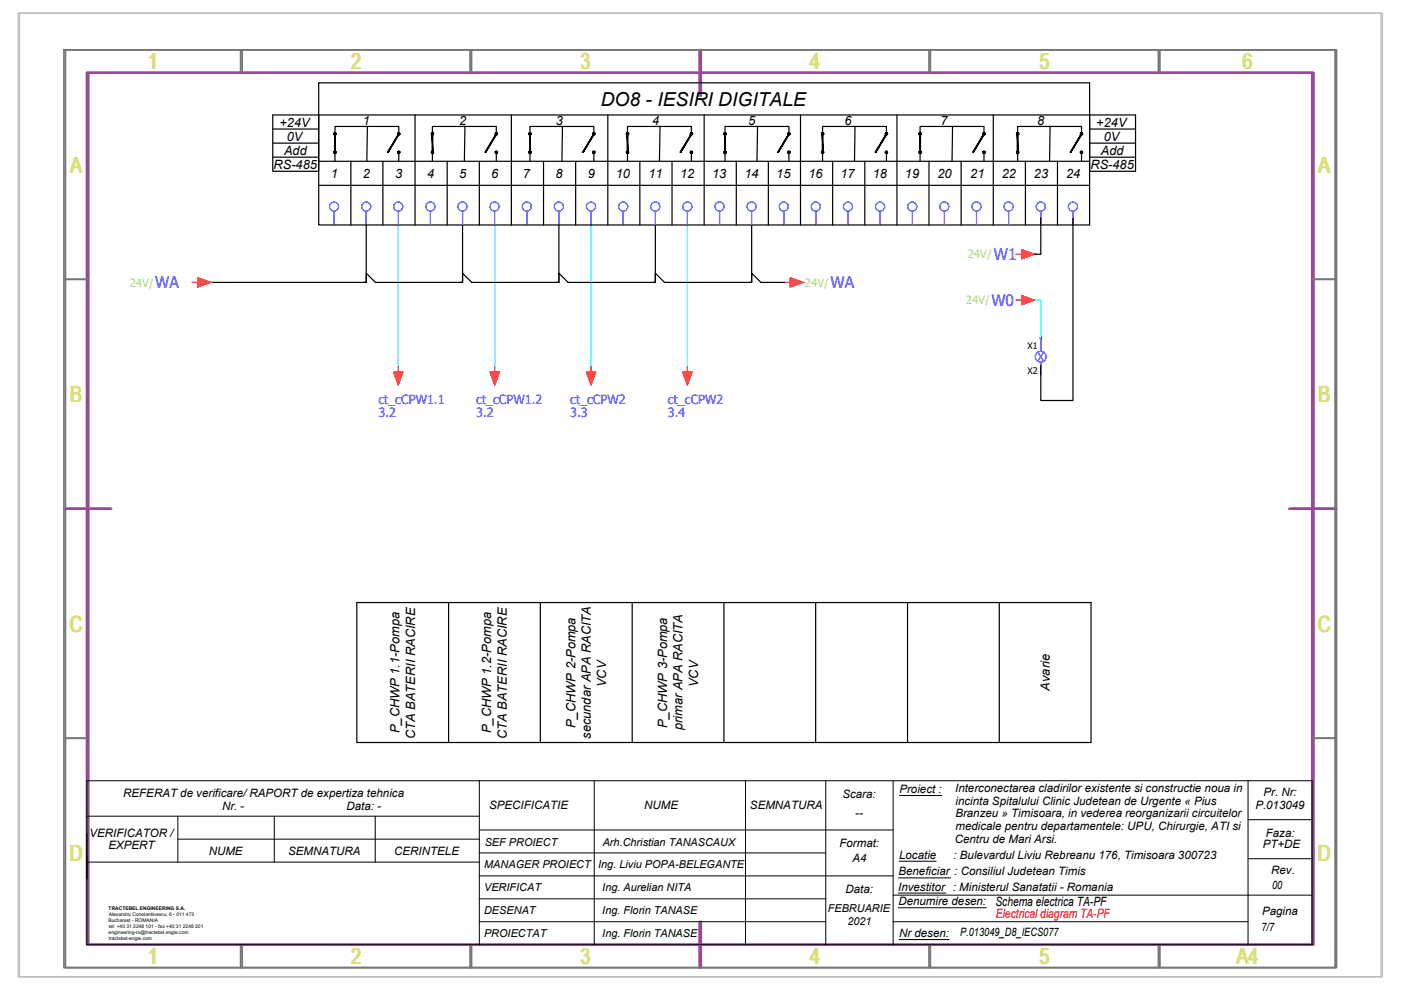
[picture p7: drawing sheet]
<svg xmlns="http://www.w3.org/2000/svg" width="297mm" height="210mm" viewBox="0 0 297 210" stroke-linecap="round" stroke-linejoin="round" font-family="sans-serif">
<!-- layer: CP_LINENORM -->
<path d="M3.8 2.8h289v204.3h-289zM4.1 2.8h289v204.3h-289z" fill="none" stroke="#bababa" stroke-width=".25"/>
<!-- layer: CP_FRAME -->
<path d="M18.4 15.4h259.8v184.9h-259.8zM18.7 15.4h259.8v184.9h-259.8zM148.3 10.6v9.7M148.6 10.6v9.7M13.6 107.9h10M273.3 107.9h10.1M148.3 195.4v9.8M148.6 195.4v9.8" fill="none" stroke="#954a95" stroke-width=".51"/>
<!-- layer: CP_FRREF -->
<g fill="none" stroke="#767676" stroke-width=".36">
<path d="M13.6 10.6h269.5v194.6h-269.5zM13.9 10.6h269.5v194.6h-269.5zM51 10.6v4.8M51.3 10.6v4.8M99.7 10.6v4.8M100 10.6v4.8M197 10.6v4.8M197.3 10.6v4.8M245.6 10.6v4.8M245.9 10.6v4.8M13.6 59.2h5.1M278.2 59.2h5.2"/>
<path d="M13.6 156.5h5.1M278.2 156.5h5.2M51 200.3v4.9M51.3 200.3v4.9M99.7 200.3v4.9M100 200.3v4.9M197 200.3v4.9M197.3 200.3v4.9M245.6 200.3v4.9M245.9 200.3v4.9"/>
</g>
<!-- layer: c_cartus text -->
<g fill="none" stroke="#000" stroke-width=".21">
<path d="M18.4 176.7v9.7M18.4 173.1h83.2M37.7 173.1v9.7M37.7 177.9h63.9M58.2 173.1v9.7M79.6 173.1v9.7M101.6 176h87.8M101.6 165.5v34.8M126 165.5v34.8M158.1 165.5v34.8M175.1 165.5v34.8M189.4 165.5v34.8"/>
<path d="M190.7 168.7h9M264.6 165.5v34.8M264.6 173.8h13.6M278.2 165.5h-259.8v34.8h259.8M18.4 182.8h83.2M101.6 180.8h73.5M101.6 185.7h87.8M101.6 190.6h73.5M101.6 195.4h73.5M189.4 189.8h88.8M189.4 195.4h75.2M190.4 189.3h10.2"/>
<path d="M190.5 192.5h18.6M190.5 186.1h11.1M190.6 199.2h10.6M190.6 182.6h7.9M264.6 182.1h13.6"/>
</g>
<!-- layer: a_has_UPU -->
<path d="M278.2 165.5v34.8" fill="none" stroke="#000" stroke-width=".21"/>
<!-- layer: EPLAN311 -->
<path d="M84.4 47.7v30M104.9 47.7v30M125.3 47.7v30M145.7 47.7v30M219.3 63.6h1.4v8.1" fill="none" stroke="#0ff" stroke-width=".25"/>
<!-- layer: 0 -->
<g fill="none" stroke="#000" stroke-width=".25">
<path d="M67.6 17.6h163.4v30.1h-163.4zM57.8 27.4h9.8M57.8 30.3h9.8M57.8 33.3h9.8M67.6 24.4v11.9h-9.8v-11.9h183v11.9h-9.8v-11.9M67.6 34.2h163.4M67.6 39.3h163.4M71 28.4v-1.6h6.9l-.1 7.4M71 32.2v2M74.4 34.2v13.5M77.7 26.8h6.8v1.6M81.2 34.2v13.5"/>
<path d="M84.5 32.3v1.9M88 24.4v23.3M91.7 28.4v-1.6h6.9l-.1 7.4M91.7 32.2v2M94.8 34.2v13.5M98.3 26.8h6.9v1.6M101.6 34.2v13.5M105.2 32.3v1.9M108.4 24.4v23.3M112.4 28.4v-1.6h6.9l-.2 7.4M112.4 32.2v2M115.2 34.2v13.5"/>
<path d="M119 26.8h6.9v1.6M122.1 34.2v13.5M125.9 32.3v1.9M128.9 24.4v23.3M133 28.4v-1.6h6.9l-.1 7.4M133 32.2v2M135.7 34.2v13.5M139.7 26.8h6.9v1.6M142.5 34.2v13.5M146.6 32.3v1.9M149.3 24.4v23.3M153.7 28.4v-1.6h6.9l-.1 7.4"/>
<path d="M153.7 32.2v2M156.1 34.2v13.5M160.4 26.8h6.9v1.6M162.9 34.2v13.5M167.3 32.3v1.9M169.7 24.4v23.3M174.4 28.4v-1.6h6.9l-.1 7.4M174.4 32.2v2M176.5 34.2v13.5M181.1 26.8h6.8v1.6M183.4 34.2v13.5M187.9 32.3v1.9"/>
<path d="M190.2 24.4v23.3M195.1 28.4v-1.6h6.9l-.1 7.4M195.1 32.2v2M197 34.2v13.5M201.7 26.8h6.9v1.6M203.8 34.2v13.5M208.6 32.3v1.9M210.6 24.4v23.3M215.8 28.4v-1.6h6.8l-.1 7.4M215.8 32.2v2M217.4 34.2v13.5M222.4 26.8h6.9v1.6"/>
<path d="M224.2 34.2v13.5M229.3 32.3v1.9M231 27.4h9.8M231 30.3h9.8M231 33.3h9.8M77.6 47.7v12.2h-33M98.1 47.7v12.2h-18.5l-2-2v2h-.4M118.5 47.7v12.2h-18.5l-1.9-2v2h-.5M138.9 47.7v12.2h-18.5l-1.9-2v2h-.5M158.9 59.9h.5v-2l1.9 2h5M159.4 47.7v12.2h-18.5l-2-2v2h-.4M220.7 46.2v7.7h-1.4"/>
<path d="M227.5 46.2v38.7h-6.8v-7.3"/>
</g>
<!-- layer: E-RevizieVP -->
<path d="M75.7 127.8h155.6v29.6h-155.6zM95.1 127.8v29.6M114.6 127.8v29.6M134 127.8v29.6M153.5 127.8v29.6M172.9 127.8v29.6M192.4 127.8v29.6M211.9 127.8v29.6" fill="none" stroke="#000" stroke-width=".25"/>
<!-- layer: EPLAN302 -->
<g fill="none" stroke="#00f" stroke-width=".25">
<path d="M70.8 44.8v2.9M77.6 44.8v2.9M84.4 44.8v2.9M91.3 44.8v2.9M98.1 44.8v2.9M104.9 44.8v2.9M111.7 44.8v2.9M118.5 44.8v2.9M125.3 44.8v2.9M132.1 44.8v2.9M138.9 44.8v2.9M145.7 44.8v2.9"/>
<path d="M152.6 44.8v2.9M159.4 44.8v2.9M166.2 44.8v2.9M173 44.8v2.9M179.8 44.8v2.9M186.6 44.8v2.9M193.4 44.8v2.9M200.2 44.8v2.9M207 44.8v2.9M213.9 44.8v2.9M220.7 44.8v2.9M227.5 44.8v2.9"/>
<circle cx="70.8" cy="43.8" r=".96"/>
<circle cx="77.6" cy="43.8" r=".96"/>
<circle cx="84.4" cy="43.8" r=".96"/>
<circle cx="91.2" cy="43.8" r=".96"/>
<circle cx="98.1" cy="43.8" r=".96"/>
<circle cx="104.9" cy="43.8" r=".96"/>
<circle cx="111.7" cy="43.8" r=".96"/>
<circle cx="118.5" cy="43.8" r=".96"/>
<circle cx="125.3" cy="43.8" r=".96"/>
<circle cx="132.1" cy="43.8" r=".96"/>
<circle cx="138.9" cy="43.8" r=".96"/>
<circle cx="145.7" cy="43.8" r=".96"/>
<circle cx="152.5" cy="43.8" r=".96"/>
<circle cx="159.4" cy="43.8" r=".96"/>
<circle cx="166.2" cy="43.8" r=".96"/>
<circle cx="173" cy="43.8" r=".96"/>
<circle cx="179.8" cy="43.8" r=".96"/>
<circle cx="186.6" cy="43.8" r=".96"/>
<circle cx="193.4" cy="43.8" r=".96"/>
<circle cx="200.2" cy="43.8" r=".96"/>
<circle cx="207" cy="43.8" r=".96"/>
<circle cx="213.8" cy="43.8" r=".96"/>
<circle cx="220.7" cy="43.8" r=".96"/>
<circle cx="227.5" cy="43.8" r=".96"/>
</g>
<!-- layer: 0 -->
<g fill="#000" stroke="#000" stroke-width=".21">
<path d="M70.8 28.4h.2zM70.8 28.5l.2-.1-.1 .2zM71 28.4l-.1 .2h.1z"/>
<path d="M70.8 32.3v.1l.2-.1zM70.8 32.4l.2-.1-.1 .2zM71 32.3l-.1 .2h.1z"/>
<path d="M70.9 28.5v3.7h.2zM70.9 28.5h.2v3.7z"/>
<path d="M70.9 28.2l.1 .2v-.3zM70.9 28.2l.1 .2-.2-.1zM70.8 28.3v.1h.2z"/>
<path d="M71 28.4v.2zM71 28.4l.2 .1-.1 .1zM71 28.4l.2 .1z"/>
<path d="M70.9 32.1l.1 .2v-.2zM70.9 32.1l.1 .2-.2-.1zM70.8 32.2v.1h.2z"/>
<path d="M71 32.3v.2zM71 32.3l.2 .1-.1 .1zM71 32.3l.2 .1 .1-.1z"/>
<path d="M71 28.4h.3l-.1-.1zM71.1 28.2l.1 .1-.2 .1zM71 28.1v.3z"/>
<path d="M71 32.3h.3l-.1-.1zM71.1 32.1l.1 .1-.2 .1zM71 32.1v.2z"/>
<path d="M84.5 28.4l-2.4 3.9 .2 .1zM84.5 28.4l.1 .1-2.3 3.9z"/>
<path d="M84.3 28.4h.2zM84.3 28.5l.2-.1-.1 .2zM84.5 28.4v.2z"/>
<path d="M84.3 32.3v.1l.2-.1zM84.3 32.4l.2-.1-.1 .2zM84.5 32.3v.2z"/>
<path d="M84.4 28.2l.1 .2v-.3zM84.3 28.3l.1-.1 .1 .2zM84.3 28.3v.1h.2z"/>
<path d="M84.5 28.4v.2h.2zM84.5 28.4l.3 .1-.1 .1zM84.5 28.4h.3z"/>
<path d="M84.4 32.1l.1 .2zM84.3 32.2l.1-.1 .1 .2zM84.3 32.2v.1h.2z"/>
<path d="M84.5 32.3v.2h.2zM84.5 32.3l.3 .1-.1 .1zM84.5 32.3l.3 .1v-.1z"/>
<path d="M84.5 28.4h.3v-.1zM84.7 28.2l.1 .1-.3 .1zM84.5 28.1v.3l.2-.2z"/>
<path d="M84.5 32.3h.3v-.1zM84.7 32.1l.1 .1-.3 .1zM84.5 32.1v.2l.2-.2z"/>
<path d="M91.4 28.4h.3zM91.5 28.5l.2-.1-.1 .2zM91.7 28.4v.2z"/>
<path d="M91.4 32.3l.1 .1 .2-.1zM91.5 32.4l.2-.1-.1 .2zM91.7 32.3v.2z"/>
<path d="M91.6 28.5v3.7h.2zM91.6 28.5h.2v3.7z"/>
<path d="M91.6 28.2l.1 .2v-.3zM91.6 28.2l.1 .2-.2-.1zM91.5 28.3l-.1 .1h.3z"/>
<path d="M91.7 28.4v.2h.1zM91.7 28.4l.2 .1-.1 .1zM91.7 28.4h.2z"/>
<path d="M91.6 32.1l.1 .2zM91.6 32.1l.1 .2-.2-.1zM91.5 32.2l-.1 .1h.3z"/>
<path d="M91.7 32.3v.2h.1zM91.7 32.3l.2 .1-.1 .1zM91.7 32.3l.2 .1v-.1z"/>
<path d="M91.7 28.4h.2v-.1zM91.8 28.2l.1 .1-.2 .1zM91.7 28.1v.3l.1-.2z"/>
<path d="M91.7 32.3h.2v-.1zM91.8 32.1l.1 .1-.2 .1zM91.7 32.1v.2l.1-.2z"/>
<path d="M105.1 28.4l-2.3 3.9 .2 .1zM105.1 28.4l.2 .1-2.3 3.9z"/>
<path d="M105 28.4h.2zM105 28.5l.2-.1-.1 .2zM105.2 28.4v.2z"/>
<path d="M105 32.3v.1l.2-.1zM105 32.4l.2-.1-.1 .2zM105.2 32.3v.2z"/>
<path d="M105.1 28.2l.1 .2v-.3zM105 28.3l.1-.1 .1 .2zM105 28.3v.1h.2z"/>
<path d="M105.2 28.4v.2h.2zM105.2 28.4l.2 .1v.1zM105.2 28.4h.3z"/>
<path d="M105.1 32.1l.1 .2zM105 32.2l.1-.1 .1 .2zM105 32.2v.1h.2z"/>
<path d="M105.2 32.3v.2h.2zM105.2 32.3l.2 .1v.1zM105.2 32.3l.2 .1 .1-.1z"/>
<path d="M105.2 28.4h.3l-.1-.1zM105.4 28.2v.1l-.2 .1zM105.2 28.1v.3l.2-.2z"/>
<path d="M105.2 32.3h.3l-.1-.1zM105.4 32.1v.1l-.2 .1zM105.2 32.1v.2l.2-.2z"/>
<path d="M112.1 28.4h.3zM112.1 28.5l.3-.1-.1 .2zM112.4 28.4v.2z"/>
<path d="M112.1 32.3v.1l.3-.1zM112.1 32.4l.3-.1-.1 .2zM112.4 32.3v.2z"/>
<path d="M112.3 28.5v3.7h.2zM112.3 28.5h.2v3.7z"/>
<path d="M112.3 28.2l.1 .2v-.3zM112.1 28.3l.2-.1 .1 .2zM112.1 28.3v.1h.3z"/>
<path d="M112.4 28.4v.2h.1zM112.4 28.4l.2 .1-.1 .1zM112.4 28.4h.2z"/>
<path d="M112.3 32.1l.1 .2zM112.1 32.2l.2-.1 .1 .2zM112.1 32.2v.1h.3z"/>
<path d="M112.4 32.3v.2h.1zM112.4 32.3l.2 .1-.1 .1zM112.4 32.3l.2 .1v-.1z"/>
<path d="M112.4 28.4h.2v-.1zM112.5 28.2l.1 .1-.2 .1zM112.4 28.1v.3l.1-.2z"/>
<path d="M112.4 32.3h.2v-.1zM112.5 32.1l.1 .1-.2 .1zM112.4 32.1v.2l.1-.2z"/>
<path d="M125.8 28.4l-2.3 3.9 .1 .1zM125.8 28.4l.2 .1-2.4 3.9z"/>
<path d="M125.7 28.4h.2zM125.7 28.5l.2-.1-.1 .2zM125.9 28.4l-.1 .2h.1z"/>
<path d="M125.7 32.3v.1l.2-.1zM125.7 32.4l.2-.1-.1 .2zM125.9 32.3l-.1 .2h.1z"/>
<path d="M125.8 28.2l.1 .2v-.3zM125.8 28.2l.1 .2-.2-.1zM125.7 28.3v.1h.2z"/>
<path d="M125.9 28.4v.2h.1zM125.9 28.4l.2 .1-.1 .1zM125.9 28.4h.3z"/>
<path d="M125.8 32.1l.1 .2v-.2zM125.8 32.1l.1 .2-.2-.1zM125.7 32.2v.1h.2z"/>
<path d="M125.9 32.3v.2h.1zM125.9 32.3l.2 .1-.1 .1zM125.9 32.3l.2 .1 .1-.1z"/>
<path d="M125.9 28.4h.3l-.1-.1zM126 28.2l.1 .1-.2 .1zM125.9 28.1v.3l.1-.2z"/>
<path d="M125.9 32.3h.3l-.1-.1zM126 32.1l.1 .1-.2 .1zM125.9 32.1v.2l.1-.2z"/>
<path d="M132.8 28.4h.2zM132.8 28.5l.2-.1-.1 .2zM133 28.4v.2z"/>
<path d="M132.8 32.3v.1l.2-.1zM132.8 32.4l.2-.1-.1 .2zM133 32.3v.2z"/>
<path d="M133 28.5v3.7h.1zM133 28.5h.1v3.7z"/>
<path d="M132.9 28.2l.1 .2v-.3zM132.8 28.3l.1-.1 .1 .2zM132.8 28.3v.1h.2z"/>
<path d="M133 28.4v.2h.2zM133 28.4l.3 .1-.1 .1zM133 28.4h.3z"/>
<path d="M132.9 32.1l.1 .2zM132.8 32.2l.1-.1 .1 .2zM132.8 32.2v.1h.2z"/>
<path d="M133 32.3v.2h.2zM133 32.3l.3 .1-.1 .1zM133 32.3l.3 .1v-.1z"/>
<path d="M133 28.4h.3v-.1zM133.2 28.2l.1 .1-.3 .1zM133 28.1v.3l.2-.2z"/>
<path d="M133 32.3h.3v-.1zM133.2 32.1l.1 .1-.3 .1zM133 32.1v.2l.2-.2z"/>
<path d="M146.5 28.4l-2.3 3.9 .1 .1zM146.5 28.4l.2 .1-2.4 3.9z"/>
<path d="M146.4 28.4h.2zM146.4 28.5l.2-.1-.1 .2zM146.6 28.4l-.1 .2h.1z"/>
<path d="M146.4 32.3v.1l.2-.1zM146.4 32.4l.2-.1-.1 .2zM146.6 32.3l-.1 .2h.1z"/>
<path d="M146.5 28.2l.1 .2v-.3zM146.5 28.2l.1 .2-.2-.1zM146.4 28.3v.1h.2z"/>
<path d="M146.6 28.4v.2h.1zM146.6 28.4l.2 .1-.1 .1zM146.6 28.4h.2z"/>
<path d="M146.5 32.1l.1 .2v-.2zM146.5 32.1l.1 .2-.2-.1zM146.4 32.2v.1h.2z"/>
<path d="M146.6 32.3v.2h.1zM146.6 32.3l.2 .1-.1 .1zM146.6 32.3l.2 .1v-.1z"/>
<path d="M146.6 28.4h.2v-.1zM146.7 28.2l.1 .1-.2 .1zM146.6 28.1v.3l.1-.2z"/>
<path d="M146.6 32.3h.2v-.1zM146.7 32.1l.1 .1-.2 .1zM146.6 32.1v.2l.1-.2z"/>
<path d="M153.5 28.4h.2zM153.5 28.5l.2-.1-.1 .2zM153.7 28.4v.2z"/>
<path d="M153.5 32.3v.1l.2-.1zM153.5 32.4l.2-.1-.1 .2zM153.7 32.3v.2z"/>
<path d="M153.6 28.5v3.7h.2zM153.6 28.5h.2v3.7z"/>
<path d="M153.6 28.2l.1 .2v-.3zM153.5 28.3l.1-.1 .1 .2zM153.5 28.3v.1h.2z"/>
<path d="M153.7 28.4v.2h.1zM153.7 28.4l.2 .1-.1 .1zM153.7 28.4h.3z"/>
<path d="M153.6 32.1l.1 .2zM153.5 32.2l.1-.1 .1 .2zM153.5 32.2v.1h.2z"/>
<path d="M153.7 32.3v.2h.1zM153.7 32.3l.2 .1-.1 .1zM153.7 32.3l.2 .1 .1-.1z"/>
<path d="M153.7 28.4h.3l-.1-.1zM153.8 28.2l.1 .1-.2 .1zM153.7 28.1v.3l.1-.2z"/>
<path d="M153.7 32.3h.3l-.1-.1zM153.8 32.1l.1 .1-.2 .1zM153.7 32.1v.2l.1-.2z"/>
<path d="M167.2 28.4l-2.4 3.9 .2 .1zM167.2 28.4l.2 .1-2.4 3.9z"/>
<path d="M167 28.4h.3zM167.1 28.5l.2-.1-.2 .2zM167.3 28.4l-.2 .2h.2z"/>
<path d="M167 32.3l.1 .1 .2-.1zM167.1 32.4l.2-.1-.2 .2zM167.3 32.3l-.2 .2h.2z"/>
<path d="M167.1 28.2l.2 .2v-.3zM167.1 28.2l.2 .2-.2-.1zM167.1 28.3l-.1 .1h.3z"/>
<path d="M167.3 28.4v.2h.1zM167.3 28.4l.2 .1-.1 .1zM167.3 28.4h.2z"/>
<path d="M167.1 32.1l.2 .2v-.2zM167.1 32.1l.2 .2-.2-.1zM167.1 32.2l-.1 .1h.3z"/>
<path d="M167.3 32.3v.2h.1zM167.3 32.3l.2 .1-.1 .1zM167.3 32.3l.2 .1v-.1z"/>
<path d="M167.3 28.4h.2v-.1zM167.4 28.2l.1 .1-.2 .1zM167.3 28.1v.3l.1-.2z"/>
<path d="M167.3 32.3h.2v-.1zM167.4 32.1l.1 .1-.2 .1zM167.3 32.1v.2l.1-.2z"/>
<path d="M174.2 28.4h.2zM174.2 28.5l.2-.1-.1 .2zM174.4 28.4l-.1 .2h.1z"/>
<path d="M174.2 32.3v.1l.2-.1zM174.2 32.4l.2-.1-.1 .2zM174.4 32.3l-.1 .2h.1z"/>
<path d="M174.3 28.5v3.7h.2zM174.3 28.5h.2v3.7z"/>
<path d="M174.3 28.2l.1 .2v-.3zM174.3 28.2l.1 .2-.2-.1zM174.2 28.3v.1h.2z"/>
<path d="M174.4 28.4v.2h.1zM174.4 28.4l.2 .1-.1 .1zM174.4 28.4h.3z"/>
<path d="M174.3 32.1l.1 .2v-.2zM174.3 32.1l.1 .2-.2-.1zM174.2 32.2v.1h.2z"/>
<path d="M174.4 32.3v.2h.1zM174.4 32.3l.2 .1-.1 .1zM174.4 32.3l.2 .1 .1-.1z"/>
<path d="M174.4 28.4h.3l-.1-.1zM174.5 28.2l.1 .1-.2 .1zM174.4 28.1v.3l.1-.2z"/>
<path d="M174.4 32.3h.3l-.1-.1zM174.5 32.1l.1 .1-.2 .1zM174.4 32.1v.2l.1-.2z"/>
<path d="M187.9 28.4l-2.4 3.9 .2 .1zM187.9 28.4l.1 .1-2.3 3.9z"/>
<path d="M187.7 28.4h.2zM187.7 28.5l.2-.1-.1 .2zM187.9 28.4l-.1 .2h.1z"/>
<path d="M187.7 32.3v.1l.2-.1zM187.7 32.4l.2-.1-.1 .2zM187.9 32.3l-.1 .2h.1z"/>
<path d="M187.8 28.2l.1 .2v-.3zM187.8 28.2l.1 .2-.2-.1zM187.7 28.3v.1h.2z"/>
<path d="M187.9 28.4v.2h.2zM187.9 28.4l.3 .1-.1 .1zM187.9 28.4l.3 .1z"/>
<path d="M187.8 32.1l.1 .2v-.2zM187.8 32.1l.1 .2-.2-.1zM187.7 32.2v.1h.2z"/>
<path d="M187.9 32.3v.2h.2zM187.9 32.3l.3 .1-.1 .1zM187.9 32.3l.3 .1v-.1z"/>
<path d="M187.9 28.4h.3v-.1zM188.1 28.2l.1 .1-.3 .1zM187.9 28.1v.3l.2-.2z"/>
<path d="M187.9 32.3h.3v-.1zM188.1 32.1l.1 .1-.3 .1zM187.9 32.1v.2l.2-.2z"/>
<path d="M194.8 28.4h.3zM194.9 28.5l.2-.1-.1 .2zM195.1 28.4l-.1 .2h.1z"/>
<path d="M194.8 32.3l.1 .1 .2-.1zM194.9 32.4l.2-.1-.1 .2zM195.1 32.3l-.1 .2h.1z"/>
<path d="M195 28.5v3.7h.2zM195 28.5h.2v3.7z"/>
<path d="M195 28.2l.1 .2v-.3zM195 28.2l.1 .2-.2-.1zM194.9 28.3l-.1 .1h.3z"/>
<path d="M195.1 28.4v.2h.1zM195.1 28.4l.2 .1-.1 .1zM195.1 28.4h.2z"/>
<path d="M195 32.1l.1 .2v-.2zM195 32.1l.1 .2-.2-.1zM194.9 32.2l-.1 .1h.3z"/>
<path d="M195.1 32.3v.2h.1zM195.1 32.3l.2 .1-.1 .1zM195.1 32.3l.2 .1v-.1z"/>
<path d="M195.1 28.4h.2v-.1zM195.2 28.2l.1 .1-.2 .1zM195.1 28.1v.3l.1-.2z"/>
<path d="M195.1 32.3h.2v-.1zM195.2 32.1l.1 .1-.2 .1zM195.1 32.1v.2l.1-.2z"/>
<path d="M208.5 28.4l-2.3 3.9 .2 .1zM208.5 28.4l.2 .1-2.3 3.9z"/>
<path d="M208.4 28.4h.2zM208.4 28.5l.2-.1-.1 .2zM208.6 28.4l-.1 .2h.1z"/>
<path d="M208.4 32.3v.1l.2-.1zM208.4 32.4l.2-.1-.1 .2zM208.6 32.3l-.1 .2h.1z"/>
<path d="M208.5 28.2l.1 .2v-.3zM208.5 28.2l.1 .2-.2-.1zM208.4 28.3v.1h.2z"/>
<path d="M208.6 28.4v.2h.2zM208.6 28.4l.2 .1v.1zM208.6 28.4l.2 .1z"/>
<path d="M208.5 32.1l.1 .2v-.2zM208.5 32.1l.1 .2-.2-.1zM208.4 32.2v.1h.2z"/>
<path d="M208.6 32.3v.2h.2zM208.6 32.3l.2 .1v.1zM208.6 32.3l.2 .1 .1-.1z"/>
<path d="M208.6 28.4h.3l-.1-.1zM208.8 28.2v.1l-.2 .1zM208.6 28.1v.3l.2-.2z"/>
<path d="M208.6 32.3h.3l-.1-.1zM208.8 32.1v.1l-.2 .1zM208.6 32.1v.2l.2-.2z"/>
<path d="M215.5 28.4h.3zM215.5 28.5l.3-.1-.2 .2zM215.8 28.4l-.2 .2h.2z"/>
<path d="M215.5 32.3v.1l.3-.1zM215.5 32.4l.3-.1-.2 .2zM215.8 32.3l-.2 .2h.2z"/>
<path d="M215.7 28.5v3.7h.2zM215.7 28.5h.2v3.7z"/>
<path d="M215.6 28.2l.2 .2v-.3zM215.6 28.2l.2 .2-.3-.1zM215.5 28.3v.1h.3z"/>
<path d="M215.8 28.4v.2h.1zM215.8 28.4l.2 .1-.1 .1zM215.8 28.4h.2z"/>
<path d="M215.6 32.1l.2 .2v-.2zM215.6 32.1l.2 .2-.3-.1zM215.5 32.2v.1h.3z"/>
<path d="M215.8 32.3v.2h.1zM215.8 32.3l.2 .1-.1 .1zM215.8 32.3l.2 .1v-.1z"/>
<path d="M215.8 28.4h.2v-.1zM215.9 28.2l.1 .1-.2 .1zM215.8 28.1v.3l.1-.2z"/>
<path d="M215.8 32.3h.2v-.1zM215.9 32.1l.1 .1-.2 .1zM215.8 32.1v.2l.1-.2z"/>
<path d="M229.2 28.4l-2.3 3.9 .1 .1zM229.2 28.4l.2 .1-2.4 3.9z"/>
<path d="M229.1 28.4h.2zM229.1 28.5l.2-.1-.1 .2zM229.3 28.4l-.1 .2h.1z"/>
<path d="M229.1 32.3v.1l.2-.1zM229.1 32.4l.2-.1-.1 .2zM229.3 32.3l-.1 .2h.1z"/>
<path d="M229.2 28.2l.1 .2v-.3zM229.2 28.2l.1 .2-.2-.1zM229.1 28.3v.1h.2z"/>
<path d="M229.3 28.4v.2h.1zM229.3 28.4l.2 .1-.1 .1zM229.3 28.4l.2 .1z"/>
<path d="M229.2 32.1l.1 .2v-.2zM229.2 32.1l.1 .2-.2-.1zM229.1 32.2v.1h.2z"/>
<path d="M229.3 32.3v.2h.1zM229.3 32.3l.2 .1-.1 .1zM229.3 32.3l.2 .1v-.1z"/>
<path d="M229.3 28.4h.2v-.1zM229.4 28.2l.1 .1-.2 .1zM229.3 28.1v.3l.1-.2z"/>
<path d="M229.3 32.3h.2v-.1zM229.4 32.1l.1 .1-.2 .1zM229.3 32.1v.2l.1-.2z"/>
</g>
<!-- layer: EPLAN311 -->
<g fill="#f00" stroke="#f00" stroke-width=".21">
<path d="M83.5 78.9h1.9l-1 2.7z"/>
<path d="M103.9 78.9h2l-1 2.7z"/>
<path d="M124.3 78.9h2l-1 2.7z"/>
<path d="M144.8 78.9h1.9l-1 2.7z"/>
<path d="M167.6 58.9l2.6 1h-2.6zM167.6 59.9v.9l2.6-.9z"/>
<path d="M41.9 58.9l2.7 1h-2.7zM41.9 59.9v.9l2.7-.9z"/>
<path d="M216.6 52.9l2.7 1h-2.7zM216.6 53.9v1l2.7-1z"/>
<path d="M216.6 62.7l2.7 .9h-2.7zM216.6 63.6v1l2.7-1z"/>
</g>
<g fill="none" stroke="#f00" stroke-width=".25">
<path d="M40.7 59.9h1.2M41.9 58.9l2.7 1-2.7 .9zM166.3 59.9h1.3M167.6 58.9l2.6 1-2.6 .9zM215.4 53.9h1.2M216.6 52.9l2.7 1-2.7 1zM83.5 78.9h1.9l-1 2.7zM84.4 77.7v1.2M103.9 78.9h2l-1 2.7zM104.9 77.7v1.2M124.3 78.9h2l-1 2.7zM125.3 77.7v1.2"/>
<path d="M144.8 78.9h1.9l-1 2.7zM145.7 77.7v1.2M215.4 63.6h1.2M216.6 62.7l2.7 .9-2.7 1z"/>
</g>
<!-- layer: EPLAN100 -->
<circle cx="220.7" cy="71.7" r=".25" fill="#000"/>
<!-- layer: EPLAN300 -->
<g fill="none" stroke="#00f" stroke-width=".25">
<path d="M220 74.7l1.3 1.9M220.7 71.7v2.8M220.7 76.8v2.7M221.3 74.7l-1.3 1.9"/>
<circle cx="220.7" cy="75.6" r="1.15"/>
</g>
<g font-size="4.8" fill="#dddd6e">
<text x="31.2" y="14.7">1</text>
<text x="74.3" y="14.7">2</text>
<text x="122.9" y="14.7">3</text>
<text x="171.6" y="14.7">4</text>
<text x="220.2" y="14.6">5</text>
<text x="263.3" y="14.7">6</text>
<text x="14.7" y="36.6">A</text>
<text x="279.4" y="36.6">A</text>
<text x="14.7" y="85.3">B</text>
<text x="279.4" y="85.3">B</text>
<text x="14.6" y="133.9">C</text>
<text x="279.3" y="133.9">C</text>
<text x="14.6" y="182.5">D</text>
<text x="279.3" y="182.5">D</text>
<text x="31.2" y="204.4">1</text>
<text x="74.3" y="204.4">2</text>
<text x="122.9" y="204.4">3</text>
<text x="171.6" y="204.4">4</text>
<text x="220.2" y="204.4">5</text>
<text x="262" y="204.4">A4</text>
</g>
<text font-size="4.1" x="127.4" y="22.4">DO8 - IESIRI DIGITALE</text>
<g font-size="3.3" fill="#00f">
<text x="210.7" y="55.1">W1</text>
<text x="32.9" y="61.1">WA</text>
<text x="176.1" y="61.1">WA</text>
<text x="210.2" y="64.8">W0</text>
</g>
<g font-size="2.7">
<text x="59.3" y="26.8">+24V</text>
<text x="60.8" y="29.8">0V</text>
<text x="76.9" y="26.5">1</text>
<text x="97.4" y="26.5">2</text>
<text x="117.8" y="26.5">3</text>
<text x="138.3" y="26.5">4</text>
<text x="158.6" y="26.5">5</text>
<text x="179.1" y="26.5">6</text>
<text x="199.4" y="26.5">7</text>
<text x="219.9" y="26.5">8</text>
<text x="232.4" y="26.8">+24V</text>
<text x="234" y="29.8">0V</text>
<text x="58" y="35.8">RS-485</text>
<text x="60.2" y="32.8">Add</text>
<text x="231.2" y="35.8">RS-485</text>
<text x="233.4" y="32.8">Add</text>
<text x="70.1" y="37.7">1</text>
<text x="76.9" y="37.7">2</text>
<text x="83.8" y="37.7">3</text>
<text x="90.6" y="37.7">4</text>
<text x="97.4" y="37.7">5</text>
<text x="104.1" y="37.7">6</text>
<text x="110.9" y="37.7">7</text>
<text x="117.8" y="37.7">8</text>
<text x="124.6" y="37.7">9</text>
<text x="130.5" y="37.7">10</text>
<text x="137.5" y="37.7">11</text>
<text x="144.2" y="37.7">12</text>
<text x="151" y="37.7">13</text>
<text x="157.8" y="37.7">14</text>
<text x="164.6" y="37.7">15</text>
<text x="171.4" y="37.7">16</text>
<text x="178.2" y="37.7">17</text>
<text x="185" y="37.7">18</text>
<text x="191.9" y="37.7">19</text>
<text x="198.8" y="37.7">20</text>
<text x="205.7" y="37.7">21</text>
<text x="212.4" y="37.7">22</text>
<text x="219.2" y="37.7">23</text>
<text x="226" y="37.7">24</text>
<text x="128.6" y="145.7" transform="rotate(-90 128.6 145.7)">VCV</text>
<text x="148" y="145.7" transform="rotate(-90 148 145.7)">VCV</text>
<text x="222.6" y="146.4" transform="rotate(-90 222.6 146.4)">Avarie</text>
<text x="84.7" y="155.4" transform="rotate(-90 84.7 155.4)">P_CHWP 1.1-Pompa</text>
<text x="104.2" y="155.4" transform="rotate(-90 104.2 155.4)">P_CHWP 1.2-Pompa</text>
<text x="122" y="154.3" transform="rotate(-90 122 154.3)">P_CHWP 2-Pompa</text>
<text x="141.4" y="154.3" transform="rotate(-90 141.4 154.3)">P_CHWP 3-Pompa</text>
<text x="144.7" y="154.8" transform="rotate(-90 144.7 154.8)">primar APA RACITA</text>
<text x="88" y="156.7" transform="rotate(-90 88 156.7)">CTA BATERII RACIRE</text>
<text x="107.4" y="156.7" transform="rotate(-90 107.4 156.7)">CTA BATERII RACIRE</text>
<text x="125.3" y="156.6" transform="rotate(-90 125.3 156.6)">secundar APA RACITA</text>
<text x="211" y="192.1">Schema electrica TA-PF</text>
</g>
<g font-size="2.7" fill="#00f">
<text x="80.2" y="88.3">3.2</text>
<text x="80.2" y="85.6">ct_cCPW1.1</text>
<text x="101" y="88.3">3.2</text>
<text x="101" y="85.6">ct_cCPW1.2</text>
<text x="120.9" y="88.3">3.3</text>
<text x="120.9" y="85.6">ct_cCPW2</text>
<text x="141.6" y="88.3">3.4</text>
<text x="141.6" y="85.6">ct_cCPW2</text>
</g>
<text font-size="2.7" fill="#f00" x="211.1" y="194.7">Electrical diagram TA-PF</text>
<g font-size="2.4" fill="#a5dd6e">
<text x="205.2" y="54.8">24V/</text>
<text x="27.5" y="60.8">24V/</text>
<text x="170.7" y="60.8">24V/</text>
<text x="204.8" y="64.5">24V/</text>
</g>
<g font-size="2.4">
<text x="202.5" y="167.9">Interconectarea cladirilor existente si constructie noua in</text>
<text x="26.1" y="169.1">REFERAT de verificare/ RAPORT de expertiza tehnica</text>
<text x="47.1" y="171.8">Nr. -</text>
<text x="73.5" y="171.8">Data: -</text>
<text x="103.7" y="171.5">SPECIFICATIE</text>
<text x="136.6" y="171.5">NUME</text>
<text x="159" y="171.5">SEMNATURA</text>
<text x="178.6" y="169.2">Scara:</text>
<text x="181.3" y="173.1">--</text>
<text x="190.7" y="168.2">Proiect :</text>
<text x="202.6" y="173.3">Branzeu » Timisoara, in vederea reorganizarii circuitelor</text>
<text x="202.6" y="170.6">incinta Spitalului Clinic Judetean de Urgente « Pius</text>
<text x="266.2" y="171.5">P.013049</text>
<text x="267.9" y="168.8">Pr. Nr:</text>
<text x="19" y="177.4">VERIFICATOR /</text>
<text x="178" y="179.7">Format:</text>
<text x="202.4" y="178.7">Centru de Mari Arsi.</text>
<text x="202.6" y="176">medicale pentru departamentele: UPU, Chirurgie, ATI si</text>
<text x="267.7" y="179.9">PT+DE</text>
<text x="268.4" y="177.6">Faza:</text>
<text x="23" y="180.1">EXPERT</text>
<text x="44.2" y="181.2">NUME</text>
<text x="61.1" y="181.2">SEMNATURA</text>
<text x="83.6" y="181.2">CERINTELE</text>
<text x="180.7" y="182.7">A4</text>
<text x="190.5" y="185.6">Beneficiar : Consiliul Judetean Timis</text>
<text x="190.6" y="182.1">Locatie</text>
<text x="202.2" y="182.1">: Bulevardul Liviu Rebreanu 176, Timisoara 300723</text>
<text x="269.5" y="185.3">Rev.</text>
<text x="179.3" y="189.4">Data:</text>
<text x="190.4" y="188.8">Investitor : Ministerul Sanatatii - Romania</text>
<text x="190.5" y="191.9">Denumire desen:</text>
<text x="269.7" y="188.4">00</text>
<text x="267.5" y="197.5">7/7</text>
<text x="267.6" y="194">Pagina</text>
<text x="190.6" y="198.7">Nr desen:</text>
<text x="203.6" y="198.4">P.013049_D8_IECS077</text>
</g>
<g font-size="2.3">
<text x="102.8" y="179.4">SEF PROIECT</text>
<text x="127.8" y="179.4">Arh.Christian TANASCAUX</text>
<text x="102.7" y="184.1">MANAGER PROIECT</text>
<text x="126.8" y="184.1">Ing. Liviu POPA-BELEGANTE</text>
<text x="102.6" y="188.9">VERIFICAT</text>
<text x="127.7" y="188.9">Ing. Aurelian NITA</text>
<text x="102.6" y="193.7">DESENAT</text>
<text x="127.7" y="193.8">Ing. Florin TANASE</text>
<text x="175.5" y="193.4">FEBRUARIE</text>
<text x="179.7" y="196.2">2021</text>
<text x="102.6" y="198.6">PROIECTAT</text>
<text x="127.7" y="198.7">Ing. Florin TANASE</text>
</g>
<g font-size="1.9">
<text x="217.8" y="74">X1</text>
<text x="217.8" y="79.3">X2</text>
</g>
<g font-size="1">
<text x="23" y="195.6">Bucharest - ROMANIA</text>
<text x="23" y="192.9">TRACTEBEL ENGINEERING S.A.</text>
<text x="23.1" y="196.8">tel: +40 31 2248 101 - fax +40 31 2248 201</text>
<text x="23.1" y="194.3">Alexandru Constantinescu, 6 - 011 473</text>
<text x="23" y="198.1">engineering-ro@tractebel.engie.com</text>
<text x="23.1" y="199.4">tractebel-engie.com</text>
</g>
</svg>
